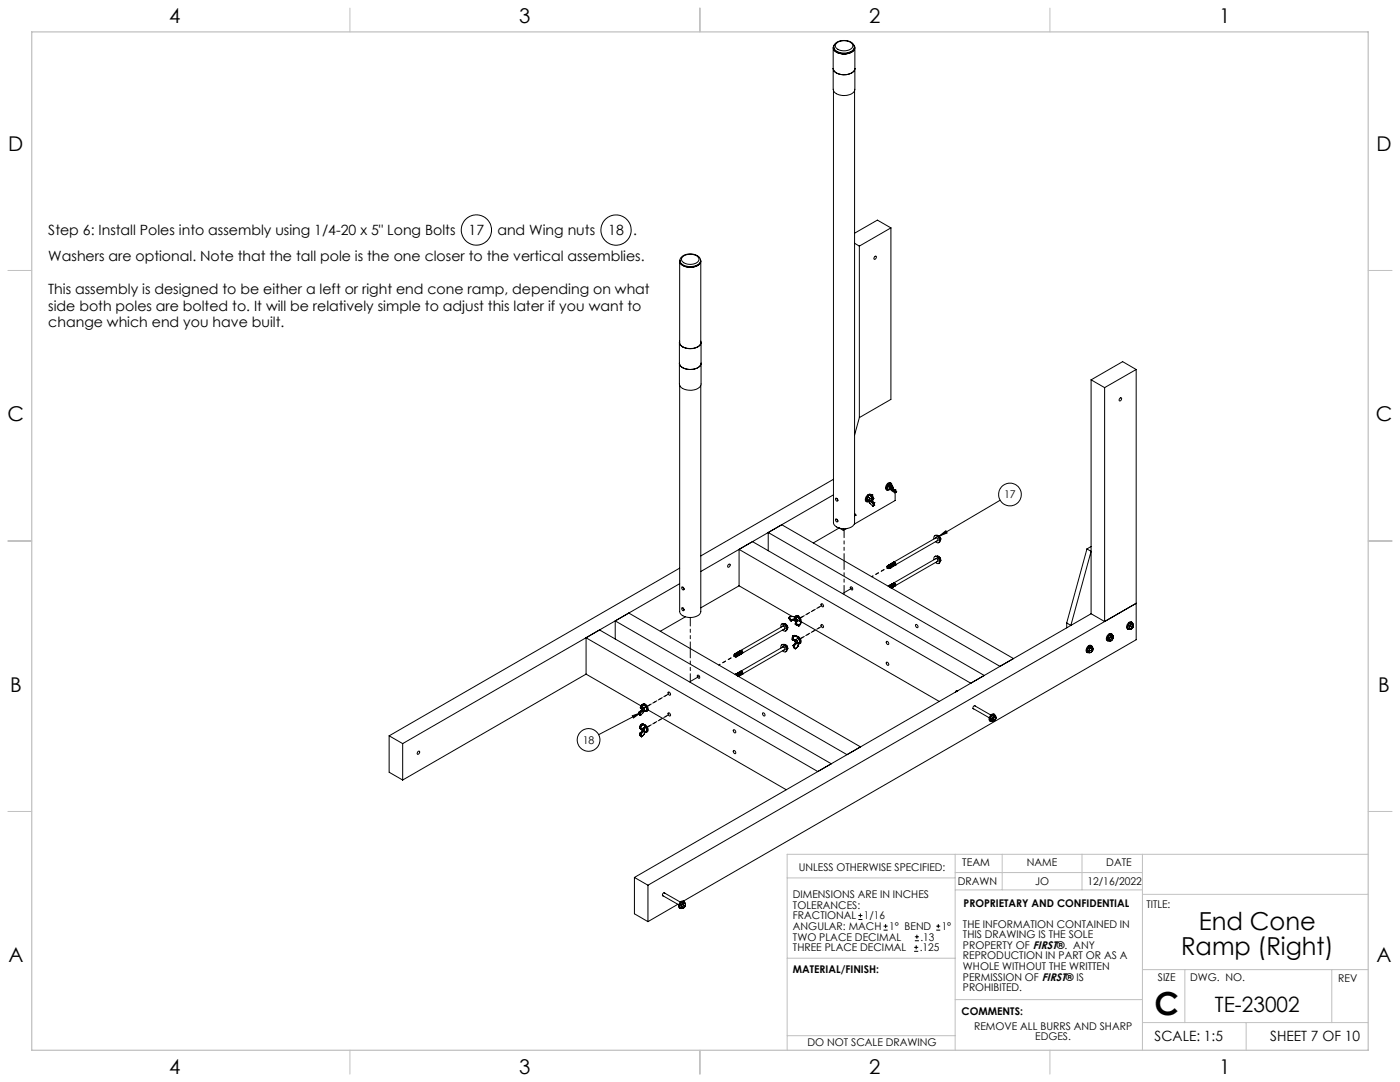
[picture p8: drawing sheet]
<svg xmlns="http://www.w3.org/2000/svg" width="559mm" height="432mm" viewBox="0 0 559 432" stroke-linecap="round" stroke-linejoin="round" font-family="sans-serif">
<g fill="none" stroke="#c0c0c0" stroke-width=".4">
<path d="M139.7 3.2v9.5M279.4 3.2v9.5M419.1 3.2v9.5M3.1 107.9h9.6M546.1 107.9h9.5M3.1 215.9h9.6M546.1 215.9h9.5M3.1 323.8h9.6M546.1 323.8h9.5M314.2 350.3h67M381.2 340.9v78.2M381.2 355.1h74.8"/>
<path d="M381.2 348.2h74.8M400 340.9v14.2M431.9 340.9v14.2M456 340.9v78.2M456 356.9h90.1M546.1 340.9h-231.9v78.2M314.2 382.4h67.2M381.2 398.9h74.8M456 387h90.1M472.9 387v21.1M531.6 387v21.1M139.7 419.1v9.6"/>
<path d="M279.4 419.1v9.6M314.2 413.3h67M419.1 419.1v9.6M456 408.1h90.1M497.4 408.1v11"/>
</g>
<path d="M12.7 12.7h533.4v406.4h-533.4z" fill="none" stroke="#c0c0c0" stroke-width=".5"/>
<g fill="none" stroke="#000" stroke-width=".4">
<path d="M332.6 19v16.6a4 4 0 0 0 4.8 2.5 3.5 3.5 0 0 0 3.8-2.5v-16.6M332.8 18.8a3.1 3.1 0 0 0 3.6 2.6 4.1 4.1 0 0 0 4.6-2.4v-.2M332.8 18.8a4.4 4.4 0 0 0 5.7 2.2 2.85 2.85 0 0 0 2.5-2.2M332.9 18.1a2.11 2.11 0 0 0 1.8 3.1 5.4 5.4 0 0 0 6.4-1.7l-.1-1.3M333.8 17.3a4.7 4.7 0 0 1 6.5 .6 2.58 2.58 0 0 1-3.2 2.4 3.1 3.1 0 0 1-3.7-2.2zM341 18.5a2.7 2.7 0 0 1-3 2.9 4.3 4.3 0 0 1-5.3-2.4v-.4M341 18.8a4.1 4.1 0 0 0-5.4-2.5 3 3 0 0 0-2.8 2.5M332.6 27.3a4 4 0 0 0 4.8 2.5 3.5 3.5 0 0 0 3.8-2.5M332.7 36.2v172.4a4.3 4.3 0 0 0 5.3 2.3 3.1 3.1 0 0 0 3.1-2.3v-172.4M341.1 97.1l1.9 1.1M343 98.2v68.5M355.6 90.9v68.5l-12.6 7.3"/>
<path d="M355.6 90.9l-5.4-3.1-9.1 5.3M355.6 90.9l-12.6 7.3M271.3 104.2v32.5a4.3 4.3 0 0 0 5.3 2.3 3.1 3.1 0 0 0 3.1-2.3v-32.5M271.4 104a3.7 3.7 0 0 1 4.5-2.6 3.4 3.4 0 0 1 3.7 2.6M271.4 104a2.96 2.96 0 0 0 3.4 2.6 3.8 3.8 0 0 0 4.8-2.6M271.4 104a4 4 0 0 0 5 2.3 3.2 3.2 0 0 0 3.2-2.3M272.5 102.4a4.6 4.6 0 0 1 6.4 .8 2.69 2.69 0 0 1-3.3 2.3 2.88 2.88 0 0 1-3.6-2.3zM279.6 103.7a2.66 2.66 0 0 1-3 2.9 4.3 4.3 0 0 1-5.3-2.4l.1-.4M349.1 102.4l.4-.2a.59 .59 0 0 1 .2 .9 .59 .59 0 0 1-.9 .1zM271.2 136.7v16.5a3.4 3.4 0 0 0 3.7 2.5 4 4 0 0 0 4.9-2.5v-16.5M271.3 136.1a2.73 2.73 0 0 0 3.1 3 4.6 4.6 0 0 0 5.4-2.3l-.1-.7M271.2 145a4 4 0 0 0 4.8 2.4 3.5 3.5 0 0 0 3.8-2.4"/>
<path d="M271.3 153.8v90.2a4.3 4.3 0 0 0 5.3 2.3 3 3 0 0 0 3.1-2.3v-90.2M435.5 151.6v93.3M435.5 151.6l5.4 3.1M440.9 154.7v93.3M447 158.9l.2-.1a.55 .55 0 0 1 .4 .8 .55 .55 0 0 1-.9 .1zM453.5 147.5l-5.4-3.2-12.6 7.3M453.5 147.5l-12.6 7.2M453.5 147.5v107.8l-180.7 104.3M343 166.7l-1.9 6.9M332.7 197.5l-53 30.6M332.7 191.3l-53 30.6M333.6 198.8h.3a.6 .6 0 0 1 .5 .6 .6 .6 0 0 1-.4 .6l-.5-.6z"/>
<path d="M334 198.9l.4 .7M346.5 197.8l-.1 .1a1.44 1.44 0 0 0-.1 2.4l.6-.2M346.5 198.2a1.12 1.12 0 0 0-.2 1.8M346.5 198.2l-.5 1.4M346.5 198.2h.1M346.5 198.2v.1M346.5 198.3l.5 .5M346.5 198.3a1.05 1.05 0 0 0 0 1.8l.7-.1M346.7 197.5l-.2 .7M346.7 197.7l-.2 .5M346.7 197.7l.9 .2M346.7 197.5v.2"/>
<path d="M346.7 197.5l.9 .2M347 199.5l.5 .3M347 198.8h.1M347 198.8l1.1 .3M347.1 197.3l.9 .2M347.1 197.3l.8 .2M347.1 197.3l-.5 .3M347.1 197.3l-.4 .2M347.1 198.8l-.3 .9 .3 .3M347.1 198.8h.1M347.1 197.3a1.9 1.9 0 0 0-1.4 2.8l.3 .2M347.1 198.8l1 .4"/>
<path d="M347.2 198.8a.58 .58 0 0 0-.4 .7 .58 .58 0 0 0 .5 .5M347.2 200l1.2 .9M347.3 198.9l-.3 .8 .7 .4M347.3 200h-.2M347.3 200h.1M347.5 199.8l.3 .4 .3-.2M347.6 197.9h.1M347.6 197.9l.5 1.2M347.6 197.7v.2M347.6 197.7l.2 .1M347.8 197.8l-.2 .1M347.8 197.8l.5 1.3"/>
<path d="M347.9 199.1l-.4 .7M347.9 197.5l.2 .1M347.9 197.5h.1M347.9 197.5l-.3 .2M348 197.5l.1 .1M348 199.4l.4 .1-.4 .6-.2-.3zM348.1 197.6l.4 1.3M348.1 197.6l.4 1.2M348.1 197.6l-.3 .2M348.1 199.1h.1M348.1 197.6h.1M348.1 199.1v.1"/>
<path d="M348.1 199.2h.1M348.2 200l.7 .6M348.3 199.1l-.2 .1M348.3 199.1h-.2M348.3 199.1h.1M348.3 199.1l.1 .4M348.5 198.8h.1M348.5 198.9h.1M348.5 198.9l-.2 .2M348.6 198.8l-.1 .1M354 194.8v.1M354.2 193.6a1.11 1.11 0 0 0-.5 1.2 1.11 1.11 0 0 0 .9 .8l.5-.2"/>
<path d="M354.2 193.5l.1 .4M354.3 193.5v.1M354.3 193.5l.8 .3M354.3 193.9a.95 .95 0 0 0 .1 1.5M354.3 193.9l-.3 .9M354.3 193.5h-.1M354.3 193.6l.1 .3M354.3 193.6l.7 .3M354.3 193.9l.6 .5M354.3 193.9h.1M354.4 193.9a.84 .84 0 0 0-.4 .8 .84 .84 0 0 0 .6 .7l.6-.1M354.5 193.2h.1"/>
<path d="M354.5 193.2l-.3 .3M354.5 193.1l.8 .4M354.5 193.1v.1M354.5 193.1l-.2 .4M354.6 193.1a.78 .78 0 0 1 1-.3 .78 .78 0 0 1 .4 1.1M354.6 193.1l-.1 .1M354.6 193.1l.8 .3M354.6 193.1h-.1M354.9 194.4h.1M354.9 194.4l1 .4M355 193.2l.6 .1M355 194.4l.9 .4"/>
<path d="M355 193.2h.1M355 193.9l.1 .1M355 193.3l.6-.1 .5 .8M355 194.4l-.1 .5 .3 .4M355.1 193.8l-.1 .1M355.1 193.8l.1 .1M355.1 194.5l-.1 .7 .5 .1M355.1 194.8l.5 .4M355.1 194l.8 .8M355.2 194.5l-.1 .5 .6 .5M355.2 193.9l-.1 .1M355.2 193.9l.9 .9"/>
<path d="M355.3 193.5l.2 .1M355.3 193.5l-.2 .3M355.4 193.4l.1 .1M355.4 193.4h.1M355.4 193.4l-.1 .1M355.4 195.3l1.7 1.3M355.5 195.3h-.3M355.5 193.6l.8 .9M355.5 193.6l-.3 .3M355.5 193.5l.8 .8M355.5 193.5v.1M355.6 195.2l.5 .2"/>
<path d="M355.7 192.9a1.68 1.68 0 0 0-1.9 .6 1.68 1.68 0 0 0 0 1.9l.3 .2M355.7 194.8l-.1 .4M355.8 193.8l.3 .2M355.9 194.8h.1M355.9 193.9l.1 .1M356 195.5l.8 .5M356.1 194.8h-.1M356.1 194.8h-.2M356.1 194v.1M356.1 194.8h.1M356.1 195.4l.8 .5M356.2 195.4h-.1"/>
<path d="M356.2 194.6l.3 .2M356.3 194.3l.1 .1M356.3 194.4v.1M356.3 194.3l.2 .5M356.3 194.5h.1M356.3 194.3v.1M356.3 194.5l-.2 .3M356.5 194.8l-.4 .6-.1-.6M356.8 196l.1 .1M356.9 195.9l-.1 .1M356.9 195.9l.1 .2M356.9 196.1l.2 .5"/>
<path d="M357 196.1h-.1M357 196.1l.3 .5M357.1 196.6h.1M357.1 195.6l.2 .2M357.1 195.6l-.2 .3M357.2 195.5l.1 .2M357.2 195.5h.1M357.2 195.5l-.1 .1M357.2 195.5l-.8-.4 .7 .5M357.3 196.6h-.2M357.3 196.6h.1M357.3 195.7l.2 .6"/>
<path d="M357.3 195.7h.1M357.3 195.8l.2 .5M357.3 195.7v.1M357.3 195.8l-.3 .3M357.3 196.6v3.1l-16.3 9.5M357.5 196.2h.1M357.5 196.3h.1M357.5 196.3l-.2 .3M399.2 199.6l-24.3 14.3M300.4 216.1l92.5 53.5-5.4 3.1-92.5-53.4v14.5M306.6 212.5l5.4-3.1 92.5 53.4-5.4 3.1zM306.6 212.5v7.3"/>
<path d="M333.6 207.2h.3a.57 .57 0 0 1 .5 .5 .57 .57 0 0 1-.4 .6l-.4-.4zM334 207.2l.4 .7M334.2 207.3l-.1 .1M334.9 210.7l-10.3 6M335 210.7l1.6 1M336.6 211v.7M338 210.9l-1.4 .8M341.1 205l.2 .6M341.1 205h.1M341.3 205.6h.1M341.3 205.6l-.2 .3M346.9 200l.5 1z"/>
<path d="M347.1 200h.1M347.4 201l.9 .9M347.6 200.1l.9 .7M348.1 200l.7 .6M348.3 201.9h.2M348.3 201.9h.1M348.4 201.9h.1M348.4 200.9h.1M348.5 201l-.1 .9M348.5 201h.1M348.5 200.8l-.1 .1M348.5 200.8l.1 .2"/>
<path d="M348.5 201.9h.1M348.6 201l-.1 .9M348.8 200.6l.1 .2M348.8 200.6h.1M348.8 201.6h.1M348.8 201.6l-.3 .3M348.8 200.6l-.3 .2M348.9 200.6v.1M348.9 200.6h.1M348.9 200.8l-.1 .8M348.9 200.8l-.3 .2M348.9 200.7l-.1 .9"/>
<path d="M348.9 200.7v.1M372.8 215.1a.89 .89 0 0 1 .4-1.4 .89 .89 0 0 1 1.2 .7 1.16 1.16 0 0 1 .7 1.2 1.16 1.16 0 0 1-1 1l-.6-.4M373.4 214.7a.63 .63 0 0 1 .8 .3 .63 .63 0 0 1-.2 .8M373.7 214.6h.1M373.7 214.6l-16.9 9.7M374.1 213.7a1.71 1.71 0 0 1 .6 2.9M374.1 213.7l-1 .1M374.1 213.6l.8 .3M374.1 213.6h-.1M374.3 215.7h.1M374.3 215.7l-16.9 9.7M374.9 213.9l.6 1.2"/>
<path d="M374.9 213.9l-.3 .2M374.9 213.9l2.6-2.1 .5 .9zM375.5 215.1l-.3 .8M375.5 215.1l-.3 .2M433.8 219.1l1.7 .9-8.1 29.6-1.6-1M433.8 219.1l-8 29.5M435.5 218.1l-1.7 1M271.3 232.9l-110.6 63.9M271.3 226.7l-116 67M272.1 234.3a.63 .63 0 0 1 .8 .3 .63 .63 0 0 1-.3 .8l-.4-.4zM272.7 234.4l.4 .7M290.7 225.3l.4-.2a.6 .6 0 0 1 .2 .8 .6 .6 0 0 1-.9 .2z"/>
<path d="M295 233.8l21.2 12.2M295 233.8l-15.3 8.8M339.5 234.2a.63 .63 0 0 1 .8 .4 .63 .63 0 0 1-.4 .8l-.4-.5zM354.1 226.3a.4 .4 0 0 1 .7-.1 .4 .4 0 0 1-.3 .7l-.1-.1M354.1 226.1h.1M354.1 226v.1M354.1 226a.58 .58 0 0 1 .8 .1 .58 .58 0 0 1-.1 .8M354.3 225.8a.75 .75 0 0 1 .7 1M354.3 225.8h-.1M354.3 225.8a.63 .63 0 0 1 .8 .2 .63 .63 0 0 1-.1 .8M354.4 225.7a.71 .71 0 0 1 .7 1M354.4 225.7h.1"/>
<path d="M354.5 225.7a.63 .63 0 0 1 .7 .2 .63 .63 0 0 1 0 .8M354.6 225.6a.72 .72 0 0 1 .7 1M354.6 233.9h.1M354.6 233.9l.5 .1 .3 .4-.5-.5-.4 .1M354.7 233.9a.66 .66 0 0 1 .9 .7M354.7 225.6a.62 .62 0 0 1 .7 .2 .62 .62 0 0 1 0 .8M354.8 233.8h.1M354.8 233.8l.4 .1 .4 .7M354.8 225.5a.69 .69 0 0 1 .7 .3 .69 .69 0 0 1 0 .7M354.8 225.5h.1M354.9 233.8a.7 .7 0 0 1 .7 .1 .7 .7 0 0 1 .1 .7M354.9 225.5a.62 .62 0 0 1 .7 .2 .62 .62 0 0 1 0 .7"/>
<path d="M354.9 233.7h.1M354.9 225.4h.1M355 226.8h.1M355 225.4a.69 .69 0 0 1 .6 .3 .69 .69 0 0 1 .1 .7M355 233.6a.67 .67 0 0 1 .8 .3 .67 .67 0 0 1 0 .8 .78 .78 0 0 0-.8-1M355.1 225.4a.62 .62 0 0 1 .7 .2 .62 .62 0 0 1-.1 .7M355.1 233.6h.1M355.1 225.3h.1M355.1 226.7h.1M355.1 233.6a.71 .71 0 0 1 .7 1M355.1 225.3a.72 .72 0 0 1 .8 1M355.2 225.2a.62 .62 0 0 1 .8 .3 .62 .62 0 0 1-.1 .7"/>
<path d="M355.3 226.6h.1M355.3 225.2h.1M355.3 225.2a.72 .72 0 0 1 .8 1M355.4 225.1a.62 .62 0 0 1 .7 .3 .62 .62 0 0 1 0 .7M355.5 225.1h.1M355.5 225.1a.74 .74 0 0 1 .7 1M355.5 226.5v.1M355.6 233.3a.64 .64 0 0 1 .7 .3 .64 .64 0 0 1 0 .8M355.6 225a.62 .62 0 0 1 .7 .3 .62 .62 0 0 1 0 .7M355.6 233.3h.1M355.7 225h.1M355.7 233.3a.73 .73 0 0 1 .7 1"/>
<path d="M355.7 225a.72 .72 0 0 1 .7 1M355.8 233.2a.64 .64 0 0 1 .7 .3 .64 .64 0 0 1-.1 .7M355.8 224.9a.64 .64 0 0 1 .7 .3 .64 .64 0 0 1-.1 .8M355.8 234.6h.1M355.8 224.9h.1M355.8 233.2a.7 .7 0 0 1 .7 .3 .7 .7 0 0 1 .1 .7M355.8 233.2h.1M355.9 224.9a.72 .72 0 0 1 .7 1M355.9 226.3h-.1M356 233.1a.63 .63 0 0 1 .7 .3 .63 .63 0 0 1-.1 .7M356 224.8a.65 .65 0 0 1 .7 .3 .65 .65 0 0 1 0 .7M356 234.5h.1"/>
<path d="M356 234.5a.66 .66 0 0 0 0-.7 .66 .66 0 0 0-.8-.3 .64 .64 0 0 1 .8 .3 .64 .64 0 0 1-.1 .8M356 233.1a.72 .72 0 0 1 .8 1M356 224.8h.1M356.1 224.8a.73 .73 0 0 1 .7 1M356.1 226.2h-.1M356.1 233a.63 .63 0 0 1 .8 .3 .63 .63 0 0 1-.1 .7M356.1 224.7a.65 .65 0 0 1 .8 .3 .65 .65 0 0 1-.1 .7M356.2 234.4a.66 .66 0 0 0-.1-.8 .66 .66 0 0 0-.7-.2 .64 .64 0 0 1 .7 .3 .64 .64 0 0 1 0 .8M356.2 232.9v.1a.72 .72 0 0 1 .7 1M356.2 234.4h.1M356.2 224.6h.1M356.2 224.6a.75 .75 0 0 1 .7 1.1"/>
<path d="M356.2 226.1h.1M356.3 224.6a.65 .65 0 0 1 .7 .3 .65 .65 0 0 1 0 .7M356.4 232.8l-.1 .1a.65 .65 0 0 1 .7 .3 .65 .65 0 0 1 0 .7 .64 .64 0 0 0 .1-.7 .64 .64 0 0 0-.7-.3M356.4 224.5h.1M356.4 224.5a.75 .75 0 0 1 .7 1.1M356.5 232.8a.65 .65 0 0 1 .7 .2 .65 .65 0 0 1 0 .8h.1M356.5 224.5a.65 .65 0 0 1 .7 .3 .65 .65 0 0 1 0 .7M356.6 232.8l.8 .1M356.6 224.4a.72 .72 0 0 1 .6 .3 .72 .72 0 0 1 .1 .8M356.6 232.8a.72 .72 0 0 1 .7 1M356.7 232.7l.3-.1zM356.7 224.4l.5 .1"/>
<path d="M356.7 234.1h.1M356.7 225.8h.1M356.8 224.3l-.1 .1M356.8 224.4l.4 .1M356.9 232.7l.5 .2M356.9 234h.1M356.9 224.3h-.1M356.9 225.7h.1M357.1 225.6h.1M357.2 224.5l.3 .5-.1 .5M357.3 225.5h.1M357.4 232.9v.9"/>
<path d="M372.8 223.4a.89 .89 0 0 1 .4-1.4 .89 .89 0 0 1 1.2 .7 1.14 1.14 0 0 1 .6 1.2 1.14 1.14 0 0 1-.9 1l-.6-.4M373.1 222.1a1.63 1.63 0 0 1 1.8 .8 1.63 1.63 0 0 1-.2 2M373.4 223a.63 .63 0 0 1 .8 .3 .63 .63 0 0 1-.2 .8M373.7 222.9l-17 9.8M374.1 222l.2-.1 .9 .6M374.3 224h.1M374.3 223.9l-16.9 9.8M375.2 222.5l.3 1.2M375.2 222.5l-.3 .2M375.5 223.7l-.3 .3M375.5 223.7l-.2 .1M233.9 254.5l5.4-3.1 92.5 53.4-5.4 3.1z"/>
<path d="M233.9 254.5v14.5M245.6 247.8l92.5 53.4M245.6 247.8l5.4-3.1 92.5 53.4M245.6 247.8v7.2M272.2 242.5l.3 .1a.54 .54 0 0 1 .6 .5 .54 .54 0 0 1-.6 .5l-.4-.5zM272.7 242.7l.4 .6M272.8 242.8l-.1 .1M273.5 246.2l-9.9 5.7M295 260h.1M295.1 260a.72 .72 0 0 1 .7 1M295.2 259.9a.62 .62 0 0 1 .7 .3 .62 .62 0 0 1-.1 .7M295.2 259.9h.1"/>
<path d="M295.2 259.9a.72 .72 0 0 1 .7 1M295.3 259.8a.62 .62 0 0 1 .7 .3 .62 .62 0 0 1 0 .7M295.4 259.8h.1M295.5 259.7a.64 .64 0 0 1 .7 .3 .64 .64 0 0 1 0 .7 .76 .76 0 0 0-.8-.9M295.6 259.6h.1M295.7 259.6a.64 .64 0 0 1 .7 .3 .64 .64 0 0 1-.2 .8h.1M311.7 250.3a.89 .89 0 0 1 .4-1.3 .89 .89 0 0 1 1.2 .6 1.31 1.31 0 0 1 0 2.3l-.9-.5M311.7 258.6a.89 .89 0 0 1 .5-1.3 .89 .89 0 0 1 1.2 .7 1.14 1.14 0 0 1 .6 1.2 1.14 1.14 0 0 1-1 .9l-.6-.4M312 249.1a1.64 1.64 0 0 1 1.9 .7 1.64 1.64 0 0 1-.3 2M312.3 250a.65 .65 0 0 1 .8 .3 .65 .65 0 0 1-.2 .8M312.3 258.3a.63 .63 0 0 1 .9 .2 .63 .63 0 0 1-.3 .9M312.6 249.8l-16.9 9.8"/>
<path d="M312.6 258.1l-16.9 9.8 .7 .4-.7-.4M312.9 248.9l1 .3M313 257.2a1.71 1.71 0 0 1 .6 2.9M313 257.2l-1 .2M313 257.2l1.1 .5M313.2 250.9h.1M313.2 259.2h.1M313.3 250.9l-17 9.8a.74 .74 0 0 0-.7-1.1M313.3 259.2l-17 9.8M313.9 249.2l.6 1.1M313.9 249.2l-.4 .2M314.1 257.7l.4 1.2"/>
<path d="M314.1 257.7l-.4 .2M314.5 250.3l-.3 .8M314.5 258.9l-.3 .4M314.5 250.3l-.4 .2M314.5 258.9l-.3 .1M314.9 246.8l.7 1M314.9 246.7h.1M314.9 246.7l.7 1M314.9 246.7v.1M315 246.4l.7 1M315 246.4h.1M315 246.4l-.1 .3"/>
<path d="M315 246.3v.1M315 246.3h.1M315.1 246.3l.7 1M315.1 246.3h.1M315.1 246.3l-.1 .1M315.6 247.8h.2M315.6 247.7l.2 .1M315.6 247.7v.1M315.7 247.4h.2M315.7 247.4l-.1 .3M315.8 247.3h.1M315.8 247.3l-.1 .1"/>
<path d="M315.8 247.8h.1M315.8 247.3l.1 .1M315.9 247.4l-.1 .4M316.2 255.3l.1 .1M316.2 255.3h.1M316.3 255.3v.1M316.3 255.3l.2 .1M316.3 246l-1.3 .3M316.3 246l1.2 .4M316.3 246l-1.2 .3M316.3 246l1.1 .4M316.3 246h.1"/>
<path d="M316.3 255.4l.3 .2M316.4 253.9l-.2 1.4M316.4 253.9h.1M316.4 253.9l-.1 1.4M316.4 253.9l.3 .1M316.5 253.8l-.1 .1M316.5 253.8l.3 .1M316.5 255.4h.2M316.5 255.4l.1 .2M316.6 257.6l.5 1.2M316.6 257.6v.1M316.6 255.6h.1"/>
<path d="M316.6 257.5v.1M316.6 257.7l.5 1.1M316.6 257.5h.1M316.6 257.7l.3 .1M316.7 254l-.2 1.4M316.7 254h.1M316.7 255.4v.1M316.7 257.5l-.1 .2M316.7 257.5l.3 .1M316.7 255.5v.1M316.8 253.9l-.1 .1M316.8 253.9l.1 .1"/>
<path d="M316.8 254l-.1 1.4M316.9 254h-.1M316.9 257.8h.1M316.9 257.8l.5 1.1M317 257.6l.1 .1M317 257.6l-.1 .2M317 257.8l.5 1M317.1 257.7l-.1 .1M317.1 258.8h.1M317.1 258.8l.3 .1M317.1 247.4l.7 .9-.6-.9M317.1 255.4l.5 1.1"/>
<path d="M317.1 247.4l-1.3 .4M317.1 247.4h.1M317.2 255.4l.5 1.1M317.2 247.3v.1M317.2 247.3l-1.4 .5M317.2 246.9v.1M317.2 247a.77 .77 0 0 1 1.1 .8M317.2 247v.1M317.2 246.9a.8 .8 0 0 1 .9 .1 .8 .8 0 0 1 .2 .8M317.2 247.1v.2M317.2 247.1l-1.3 .3M317.3 246.9h-.1"/>
<path d="M317.3 246.9l-1.5 .4M317.3 246.3a1 1 0 0 1 1.1-.5 1 1 0 0 1 .8 .9l.3 1.3M317.4 258.9h.1M317.4 249l.1 .2M317.4 249l.1 .1M317.4 246.4h.1M317.4 246.4l.1 .1M317.5 249.1l1.3 .6M317.5 246.5l-.2 .4M317.5 249.1v.1M317.5 248.7v.1M317.5 248.7l-.1 .3"/>
<path d="M317.5 253.6l.2 .1M317.5 249.2l1.3 .6M317.5 248.7h.1M317.5 246.4h.1M317.5 246.4a1.15 1.15 0 0 1 1.2 .2 1.15 1.15 0 0 1 .4 1.1M317.5 253.6l-1 .2M317.5 246.4v.1M317.5 258.9h-.1M317.5 248.8l1.3 .6M317.5 258.8h.1M317.5 258.8l-.1 .1M317.5 248.8v.3"/>
<path d="M317.6 245.9a1.77 1.77 0 0 1 1.8 .5 1.77 1.77 0 0 1 .2 1.9M317.6 258.8l-.1 .1M317.6 248.7l1.3 .6M317.6 248.7l-.1 .1M317.6 248.7h.1M317.6 255.3h.1M317.6 246.2a1.36 1.36 0 0 1 1.6 1.6M317.6 255.3a.61 .61 0 0 1 .5 .5 .61 .61 0 0 1-.3 .7l-.4-.5v-.6M317.6 256.5h.1M317.6 256.5l-1 1M317.7 256.5h.1M317.7 256.5l.3 .1"/>
<path d="M317.7 256.5l-1 1M317.8 253.8l.3 .2M317.8 253.8l-1 .1M317.8 253.8v.1M317.8 255.3a.76 .76 0 0 1 .2 1.3M317.8 253.9l-.9 .1M317.8 253.9l.5 .7M317.8 255.3l-1.1 .3M317.9 255.3h-.1M317.9 255.3l.1 .1a.68 .68 0 0 1 .1 1.2M317.9 255.2v.1M317.9 255.2l-1.2 .3"/>
<path d="M318 256.6h.1M318 256.6l-1 1M318.1 256.6h.1M318.1 254l.2 .6M318.1 253.9a1.92 1.92 0 0 1 1.3 2.9l-.2 .1M318.1 256.6l.5 .1M318.1 256.6l-1 1.1M318.2 248v-.1a.57 .57 0 0 0-.2-.6 .57 .57 0 0 0-.7 0l.1 .5 .6 .4M318.2 246.2h.1M318.2 246.2l.8 .8 .2 .8M318.3 254.2a1.83 1.83 0 0 1 .8 2.8h-.4M318.3 247.8h.1"/>
<path d="M318.3 247.8l-.8 .9M318.3 254.7l-.4 .5M318.3 254.6a1.15 1.15 0 0 1 .8 1 1.15 1.15 0 0 1-.5 1.1M318.3 254.6h.1M318.3 254.5l.1 .1a1.34 1.34 0 0 1 .4 2M318.3 254.5l.8 .8 .1 .9M318.3 254.6v.1M318.4 257.9l-.9 1M318.4 247.8h-.1M318.4 257.9l-.8 .9M318.4 257.9h.1M318.4 247.8l-.8 .9"/>
<path d="M318.6 256.7h.1M318.6 256.8l-.2 1.1M318.6 256.8h.1M318.7 256.7l-.3 1.2M318.7 256.7l-.1 .1M318.8 249.8h.1M318.8 249.7h.1M318.8 249.7v.1M318.8 249.4v.3M318.9 249.3l-.1 .1M318.9 249.3h.1M318.9 249.3l.1 .1"/>
<path d="M318.9 249.7v.1M319 249.4h-.2M319 249.4l-.1 .3M319.1 247.7h.1M319.2 247.8l.3 .7M319.2 247.8h-.8M319.2 247.7l.4 .9M319.2 247.7v.1M319.2 256.2h.1M319.5 248.5l-.6 .8M319.5 248.5l.1 .1M319.6 248.6l-.6 .8"/>
<path d="M319.6 248.6l-.7 1.1M319.7 248.1l55.2 31.8M327.8 249.3a.64 .64 0 0 1 .8 .4 .64 .64 0 0 1-.3 .8l-.5-.5zM327.8 241a.63 .63 0 0 1 .8 .3 .63 .63 0 0 1-.3 .8l-.5-.4zM353.8 256a.64 .64 0 0 1 .8 .4 .64 .64 0 0 1-.3 .8l-.5-.5zM365.5 249.3a.64 .64 0 0 1 .8 .4 .64 .64 0 0 1-.3 .8l-.5-.5zM425.8 248.6v2M434 259.6l.5 .3M434 259.6l1 .9M434.4 258.5l-.4 1.1M434.4 258.5l.5 .3M434.5 259.9l.3 .4"/>
<path d="M434.8 259.4l-.3 .5M434.8 259.4v.9M434.8 259.8h.1M434.9 259.8h.1M434.9 258.8l-.1 .6M435.1 259.6l-.2 .2M435.1 259.6l-.3 .2M435.1 259.6h.1M435.4 258.5l-.6 .9M435.4 258.5l.7 .1M435.4 258.5l-.5 .3M435.5 244.9l-182.3 105.3"/>
<path d="M435.5 244.9l5.4 3.1M435.6 259h.1M435.6 259.6l.2 .2M435.6 259.6h.1M435.7 259.6l.1 .3M435.7 257.7a1.63 1.63 0 0 0-1.9 .7 1.63 1.63 0 0 0 .3 2.1M435.7 258.6l-.1 .4M435.8 258.6h.1M435.8 258.6l-.2 .4M435.8 259.8v.1M435.8 258.2l-.4 .3M435.8 258.2l.3 .4"/>
<path d="M435.8 259.8h.1M435.8 258.2l-.5-.3-.9 .6M436 258.4a.85 .85 0 0 0-.8-.8 .85 .85 0 0 0-.9 .7 1.16 1.16 0 0 0-.6 1.2 1.16 1.16 0 0 0 1 1h.1M436.1 258.6l.1 .8M436.2 259.4l-.7 .9M440.9 248l12.6-7.2-194.9 112.5M442.2 254.3v1.1l.5 .3M442.2 254.3l.5 .3M442.7 255.7l.4 .1M442.7 254.6l.1 .6M442.8 255.2l-.1 .5M442.8 255.2l.3 .6"/>
<path d="M443 255.4h.1M443 253.4l-.8 .9M443 253.4l.5 .2M443 253.4l1.3 .4M443.2 254.1l-.4 1.1M443.2 254.1l-.5 .5M443.2 255.1h.1M443.2 255.1l-.2 .3M443.3 255.1l-.3 .3M443.5 253.6l-.3 .5M443.5 253.6l.5 .2M443.5 254.4h.1"/>
<path d="M443.5 254.3v.1M443.5 254.3l.1 .1M443.6 254h.1M443.6 254l-.1 .4M443.6 254v.4M443.8 253a1.63 1.63 0 0 0-1.9 .8 1.63 1.63 0 0 0 .3 2M443.8 254.8h.1M443.8 254.8h.3M443.9 254.8h-.1M443.9 255.3l-.8 .5M444 253.8l.3 .5M444 253.8l-.8 .3"/>
<path d="M444 253.8h.3M444 254.8h.1M444.1 253.6a.86 .86 0 0 0-.8-.7 .86 .86 0 0 0-.9 .7 1.16 1.16 0 0 0-.6 1.3 1.16 1.16 0 0 0 .9 .9l.3-.1M444.3 253.8v.5M444.3 254.3l-.4 1M450.3 249.6l.5 .3M450.3 249.6v1.1l.4 .3M450.7 251l.5 .1M450.8 249.9l.1 .6M450.9 250.5l.3 .6M450.9 250.5l-.2 .5M451.1 250h.2"/>
<path d="M451.1 249.9v.1M451.1 250h.1M451.1 248.7l-.8 .9M451.1 248.7l.5 .3M451.1 249.9l.3 .1M451.1 248.7l1.3 .4M451.3 249.4l-.5 .5M451.3 249.4l-.4 1.1M451.3 250h.1M451.4 250h-.1M451.6 250.8h.1M451.6 250.5h.1"/>
<path d="M451.6 250.5v.3M451.6 249l.5 .1M451.6 249l-.3 .4M451.9 248.4a1.71 1.71 0 0 0-1.8 .5 1.71 1.71 0 0 0-.3 1.9l.5 .3M451.9 249.7h.1M451.9 249.7v.1M452 250.7l-.8 .4M452.1 249.1l-.8 .3M452.1 249.1l.3 .6M452.1 249.1h.3M452.2 249.4v.1M452.2 249.4l-.3 .3"/>
<path d="M452.2 249a.86 .86 0 0 0-.8-.7 .86 .86 0 0 0-.9 .7 1.2 1.2 0 0 0-.6 1.2 1.2 1.2 0 0 0 .9 1l.3-.1M452.2 249.5l-.3 .3M452.4 249.1v.6M452.4 249.7l-.4 1M233.9 269l22 12.7M233.9 269l-73.2 42.3M266.7 276.2a.64 .64 0 0 1 .8 .4 .64 .64 0 0 1-.3 .8l-.5-.5zM278.4 269.5a.64 .64 0 0 1 .8 .4 .64 .64 0 0 1-.3 .8l-.5-.5zM293 261.4l.3-.3 .6 .5M293 261.4v.1M293.1 261.1a.61 .61 0 0 1 .8 .2 .61 .61 0 0 1 0 .8l-.2-.1M293.3 261h.1"/>
<path d="M293.3 261a.75 .75 0 0 1 .7 1M293.3 262l.1 .1M293.4 260.9a.64 .64 0 0 1 .7 .3 .64 .64 0 0 1-.1 .8M293.4 261.3l.5 .7M293.4 261.3l.3 .7-.3 .1M293.4 261.3l.3 .7M293.4 260.9a.71 .71 0 0 1 .8 1M293.5 269.2l.7 .4M293.5 269.2l.8 .5M293.5 269.1v.1M293.6 269.1h.4l.5 .7M293.7 269.1h.1"/>
<path d="M293.7 269.2l.4 .1M293.7 269.1l.5 .1 .3 .6M293.8 269a.69 .69 0 0 1 .8 .9M293.8 260.7l-.1 .1a.61 .61 0 0 1 .8 .2 .61 .61 0 0 1-.1 .8M293.8 269h.1M293.9 261.6v.4M293.9 261.6l-.1 .5M293.9 269.1l.4 .1M293.9 269a.75 .75 0 0 1 .8 .9M293.9 262l-.4 .1M293.9 268.9a.67 .67 0 0 1 .8 .2 .67 .67 0 0 1 0 .8M294 260.6a.69 .69 0 0 1 .7 .3 .69 .69 0 0 1 0 .7"/>
<path d="M294 262h.1M294 268.9a.75 .75 0 0 1 .8 1M294 269l.4 .1M294.1 260.6a.63 .63 0 0 1 .7 .2 .63 .63 0 0 1 0 .7M294.1 268.8a.64 .64 0 0 1 .8 .3 .64 .64 0 0 1 0 .7M294.1 261.9h.1M294.2 260.5a.71 .71 0 0 1 .7 1M294.2 268.7h.1M294.2 268.9l.4 .1M294.2 268.7a.71 .71 0 0 1 .7 .4 .71 .71 0 0 1 0 .7M294.3 260.5a.63 .63 0 0 1 .7 .2 .63 .63 0 0 1 0 .7M294.3 268.7a.65 .65 0 0 1 .7 .3 .65 .65 0 0 1 0 .7h.1"/>
<path d="M294.3 261.8h.1M294.4 261.8a.67 .67 0 0 0-.1-.7 .67 .67 0 0 0-.8-.2 .62 .62 0 0 1 .7 .2 .62 .62 0 0 1 0 .8M294.4 260.4a.71 .71 0 0 1 .7 1M294.4 260.3l-.1 .1M294.4 268.6h.1M294.4 268.8l.4 .1M294.4 268.6a.72 .72 0 0 1 .7 1.1M294.4 260.3a.63 .63 0 0 1 .8 .3 .63 .63 0 0 1-.1 .7M294.5 260.3a.69 .69 0 0 1 .7 .3 .69 .69 0 0 1 0 .7M294.5 268.6a.65 .65 0 0 1 .7 .3 .65 .65 0 0 1 0 .7M294.6 268.5h.1M294.6 268.7l.4 .1"/>
<path d="M294.6 268.5a.72 .72 0 0 1 .7 1.1M294.6 261.7a.63 .63 0 0 0 0-.8 .63 .63 0 0 0-.7-.2 .72 .72 0 0 1 .6 1M294.6 260.2a.62 .62 0 0 1 .7 .3 .62 .62 0 0 1 0 .7M294.7 268.5a.63 .63 0 0 1 .7 .2 .63 .63 0 0 1 0 .8M294.7 261.6h.1M294.7 260.2h.1M294.7 260.2a.71 .71 0 0 1 .7 1M294.7 268.4h.1M294.7 268.4a.72 .72 0 0 1 .8 1.1M294.8 268.6l.3 .1M294.8 269.9h-.1M294.8 260.1a.62 .62 0 0 1 .7 .3 .62 .62 0 0 1 0 .7"/>
<path d="M294.9 268.4a.63 .63 0 0 1 .7 .2 .63 .63 0 0 1 0 .8M294.9 260.1h.1M294.9 261.5h.1M294.9 260.1a.71 .71 0 0 1 .7 1M294.9 268.3h.1M295 268.5l.3 .1M295 268.3a.74 .74 0 0 1 .7 1.1M295 260a.62 .62 0 0 1 .7 .3 .62 .62 0 0 1 0 .7M295.1 261.4h.1M295.1 268.2h.1M295.1 268.2a.66 .66 0 0 1 .7 .3 .66 .66 0 0 1-.1 .8 .63 .63 0 0 0 .1-.8 .63 .63 0 0 0-.8-.2M295.1 268.4l.4 .1"/>
<path d="M295.2 268.2a.65 .65 0 0 1 .7 .2 .65 .65 0 0 1 0 .8M295.2 261.3h.1M295.3 269.6h.1M295.3 268.1h.1M295.3 268.3l.4 .1M295.3 268.1a.74 .74 0 0 1 .7 1.1M295.4 268.1a.63 .63 0 0 1 .7 .2 .63 .63 0 0 1 0 .8M295.4 261.2h.1M295.5 269.5h.1M295.5 268a.73 .73 0 0 1 .7 1.1M295.5 268h.1M295.6 268l.4-.1 .5 .8"/>
<path d="M295.6 269.4h.1M295.7 267.9h-.1M295.9 268.1l.6 .6M295.9 260.5l.1 .1M296 269.2h.1M296.1 260.8h.1M296.2 269.1h.1M296.5 268.7l-.2 .3M353.8 264.3a.64 .64 0 0 1 .8 .4 .64 .64 0 0 1-.3 .8l-.5-.5zM381.5 275.9l-.1 .3M381.5 276h.1M381.5 275.9h.1"/>
<path d="M381.5 276v.1M381.5 275.9v.1M381.6 275.9h-.1M381.6 275.9h.1M381.6 276h.1M381.7 275.9l-.1 .1M381.7 275.9v.1M381.9 275.7h.1M381.9 275.7l-.3 .2M382 275.7h.1M382 275.7l-.3 .2M382 275.7v.1"/>
<path d="M382 275.7l.1 .1M434.8 260.3h.7M434.8 260.3l.2 .2M435.5 260.3l-.5 .2M155.3 293.7v14.5l5.4 3.1M155.3 293.7l5.4 3.1M160.7 296.8v14.5M166.8 300l.3-.2a.6 .6 0 0 1 .3 .8 .6 .6 0 0 1-.9 .2zM252.4 285.6l3.2-1-2.8 1.9zM255.1 284.2l.1 .9M255.1 284.2h.1M255.1 284.2v.1"/>
<path d="M255.1 284.3l.1 .8M255.1 284.3l.3 .3M255.2 284.1h.1M255.2 285.1l.2 .3M255.2 285.1h.1M255.2 284.1l-.1 .1M255.2 284.1l-.1 .2M255.2 284.1l.3 .3M255.3 290.6l.1 .1M255.3 292.8l.4 1M255.3 292.8h.1M255.4 292.8l.3 1"/>
<path d="M255.4 290.7h.1M255.4 290.7l.3 .1M255.4 292.8l.3 .2M255.4 292.6l-.1 .2M255.4 284.6h.2M255.4 284.6v.8M255.4 292.6h.1M255.4 290.7l.3 .2M255.4 285.4h.1M255.4 292.6v.2M255.4 292.6l.3 .2M255.5 284.4l.1 .1"/>
<path d="M255.5 284.4l-.1 .2M255.6 284.6l-16.7 8.6M255.6 284.6v.7M255.6 282.4v.1M255.6 285.3h.1M255.6 284.5v.1M255.6 285.3l-.2 .1M255.6 285.3l-.1 .1M255.6 282.5h.1M255.6 282.5l.3 .3M255.7 289.2l-.4 1.4M255.7 290.8h.1"/>
<path d="M255.7 293h.1M255.7 293l.3 1M255.7 289.3h.1M255.7 290.9h.1M255.7 293.8h.1M255.7 289.3l-.3 1.4M255.7 293.8l.3 .2M255.7 289.3l.3 .2M255.7 289.2h.1M255.7 292.8l.1 .1M255.7 292.8v.2M255.8 289.2h.1"/>
<path d="M255.8 290.8v.1M255.8 289.2l-.1 .1M255.8 290.9h.1M255.8 293l.3 .9M255.8 289.2l.3 .1M255.8 292.9v.1M255.9 282.8h.1M256 289.5l-.3 1.3M256 289.5h.1M256 294h.1M256.1 289.3l-.1 .2M256.1 289.3l.1 .2"/>
<path d="M256.1 293.9h.1M256.1 290.8l.4 .9zM256.1 293.9l-.1 .1M256.1 282.8h-.1M256.1 282.8l.3 .4zM256.1 289.5l-.3 1.3M256.2 289.5h-.1M256.2 293.9h.1M256.2 281.3l-.6 1.1M256.2 281.3h.1M256.2 281.3l-.6 1.2M256.2 281.3l.3 .3"/>
<path d="M256.3 281.2l-.1 .1M256.3 281.2h.1M256.3 283.2h.1M256.3 283.2l-1.1 .9M256.3 281.2l.3 .3M256.4 283.2l.2 .3M256.4 283.2h.1M256.4 283.2l-1.2 .9M256.5 281.6l-.6 1.2M256.5 281.6l.1 .1M256.5 291.7h.1M256.5 291.7l-1.1 .9"/>
<path d="M256.5 291.7l.3 .2M256.6 281.7l-.6 1.1M256.6 281.5l-.1 .1M256.6 281.5v.1M256.6 281.6v.1M256.6 283.5h.1M256.6 283.5l-1.1 .9M256.7 281a1.66 1.66 0 0 1 1.7 .9 1.66 1.66 0 0 1-.3 1.9M256.7 283.5v.1M256.7 289l-1 .2M256.7 290.7a.52 .52 0 0 1 .4 .5 .52 .52 0 0 1-.5 .5l-.4-.9M256.8 289l-1 .2"/>
<path d="M256.8 289l.3 .2M256.8 289h.1M256.8 283.6l-1.2 .9M256.8 291.9h.1M256.8 290.6a.66 .66 0 0 1 .5 .6 .66 .66 0 0 1-.5 .7M256.8 291.9l-1.1 .9M256.9 290.6l-1.1 .3M256.9 290.6h.1M256.9 282.5a.44 .44 0 0 1 .3 .6 .44 .44 0 0 1-.5 .3l-.5-.6M256.9 290.6a.68 .68 0 0 1 .4 .7 .68 .68 0 0 1-.4 .6M257 290.5l-.1 .1M257 282.5l.2 .9-.5 .1"/>
<path d="M257 290.5l-1.2 .4M257 289.2l.4 .7M257 289.2a1.92 1.92 0 0 1 1.4 2.8l-.3 .2M257 282.5a.58 .58 0 0 1 .3 .7 .58 .58 0 0 1-.6 .4M257 289.2l-.9 .1M257 289.2l.1 .1M257 293.1l-.8 .8M257 282.5l-1 .3M257.1 293.1l-1 .9M257.1 289.3l-.9 .2M257.1 289.3l.3 .7M257.1 282.4l-1 .4"/>
<path d="M257.1 282.4l-.1 .1M257.1 281l-.8 .2M257.1 281l.2 .1M257.1 283.6l-1.5 1.7M257.1 281h.1M257.2 281l-.9 .2M257.2 281l.1 .1M257.2 281l.3 .2M257.3 281.1l.3 .2M257.4 292l-.3 1.1M257.4 289.5l.1 .1a1.53 1.53 0 0 1 .3 2.6l-.4-.1M257.4 292l-.4 1.1"/>
<path d="M257.4 291.9v.1M257.4 290a1.11 1.11 0 0 1 .7 .9 1.11 1.11 0 0 1-.5 1.1l-.7-.1-1.1 1M257.4 289.9h.1a1.25 1.25 0 0 1 .3 2M257.4 289.9l.6 .6 .1 .9M257.4 289.9v.1M257.4 290l-.4 .5M257.5 281.4l-.9 .2M257.5 281.4l.1 .5M257.5 281.2l-.9 .3M257.5 281.2v.2M257.5 281.2l.1 .1M257.6 281.3l.1 .6"/>
<path d="M257.6 281.9l-.5 .5M257.6 281.9h.1M257.6 281.9a.97 .97 0 0 1 0 1.7h-.7M257.7 281.5a1.31 1.31 0 0 1 .8 1.2 1.31 1.31 0 0 1-.8 1.2l-.6-.2M257.7 281.9h-.1M258.1 283.1l-.4-1.2a1.14 1.14 0 0 1 .1 1.7M258.1 283.1h.1M258.7 283.3l55.1 31.9M266.7 284.5a.64 .64 0 0 1 .8 .4 .64 .64 0 0 1-.3 .8l-.5-.5zM292.8 299.5a.64 .64 0 0 1 .8 .4 .64 .64 0 0 1-.4 .8l-.4-.5zM292.8 291.3a.64 .64 0 0 1 .8 .3 .64 .64 0 0 1-.4 .9l-.4-.5zM304.4 284.5a.64 .64 0 0 1 .9 .4 .64 .64 0 0 1-.4 .8l-.5-.5z"/>
<path d="M388.3 282.7l6.6 3.8M389 281.6l6.5 3.8M389.3 281.8a.63 .63 0 0 0-.8 .2 .63 .63 0 0 0 .2 .9M395.4 286.6l.4 .3M395.4 286.6l.1 .9 .5 .3M395.8 286.9l.2 .5M396 287.4l.5 .4M396 287.4v.4M396 287.8h.5M396.1 285.5l-.7 1.1M396.1 285.5l.5 .3M396.1 285.5l.8-.1 .5 .3"/>
<path d="M396.2 286.9h.1M396.2 286.8v.1M396.3 286.4l-.5 .5M396.3 286.4l-.3 1M396.4 286.9h.1M396.4 286.8v.1M396.4 286.9h-.2M396.6 285.8h.5M396.6 285.8l-.3 .6M396.8 287.2v.3M396.8 287.5h.1M396.8 287.4v.1"/>
<path d="M396.8 287.2h.1M396.8 287.4h.1M397 286.5h.1M397 285.1a1.71 1.71 0 0 0-1.9 .7 1.71 1.71 0 0 0 0 1.9l.3 .2M397.1 285.8l-.8 .6M397.1 285.8l.4 .4M397.2 286.1h.1M397.2 286.1l-.2 .4M397.2 287.3l-.7 .5M397.3 285.7a.97 .97 0 0 0-1.1-.6 .97 .97 0 0 0-.8 .9 1.01 1.01 0 0 0-.4 1.2 1.01 1.01 0 0 0 1 .7M397.4 285.7l.1 .5M397.4 285.7l-.3 .1"/>
<path d="M397.5 286.2l-.3 1.1M253.2 350.2v14.5l5.4 3.1M253.2 350.2l5.4 3.1M258.6 353.3v14.5M264.4 357.4l6.5 3.7M265 356.3l6.6 3.7M265.4 356.4a.63 .63 0 0 0-.9 .3 .63 .63 0 0 0 .2 .8M272.8 359.6a1.81 1.81 0 0 0-1.6 2.8l.3 .1M272.8 359.6l.3 .2M270.5 360.9l-11.9 6.9M271.5 361l.5 .3M271.5 361l-.1 1.1 .5 .2"/>
<path d="M271.9 362.3l.5 .2M272 361.3v.5M272 361.8l.4 .7M272 361.8l-.1 .5M272.2 362.1h.1M272.3 360l-.8 1M272.3 360l.5 .4M272.3 360l1.3 .5M272.5 360.9l-.5 .4M272.5 360.9l-.5 .9M272.5 361.8l-.2 .3M272.5 361.8h.1"/>
<path d="M272.8 361.1h.1M272.8 361.1l.1-.4v.4M272.8 360.4l.5 .1M272.8 361v.1M272.8 360.4l-.3 .5M272.8 361l.1 .1M273.1 361.6h.2M273.1 361.5h.1M273.1 361.6h.1M273.2 362.1l-.8 .4M273.3 360.5l-.8 .4M273.3 360.5l.3 .6"/>
<path d="M273.3 360.5h.3M273.3 361.6h.1M273.4 360.4a.84 .84 0 0 0-.8-.7 .84 .84 0 0 0-.9 .6 1.23 1.23 0 0 0-.6 1.2 1.23 1.23 0 0 0 .9 1.1l.2-.2M273.6 360.5v.6M273.6 361.1l-.4 1M342.6 367h1.6M342.6 365.4h1.6M343.4 364.6v1.5M352.7 371.2h1.6M352.7 369.6h1.6M353.5 368.8v1.6M364.9 379.7h1.6"/>
<path d="M364.9 378.1h1.6M365.2 375.4h1.6M365.2 373.8h1.6M365.7 377.3v1.5M366 373v1.6M373.7 371.2h1.6M373.7 369.6h1.6M374.5 368.8v1.6"/>
<circle cx="190.2" cy="91.8" r="6"/>
<circle cx="245.9" cy="91.8" r="6"/>
<circle cx="403.1" cy="197.3" r="4.5"/>
<circle cx="354.5" cy="226.4" r=".37"/>
<circle cx="293.3" cy="261.7" r=".37"/>
<circle cx="234.9" cy="295.3" r="4.5"/>
</g>
<path d="M336.9 237.2v-26.2" fill="none" stroke="#000" stroke-width=".4" stroke-dasharray="6.3 1.3 1.3 1.3 1.3 1.3" stroke-dashoffset="2.8"/>
<path d="M275.5 272.3v-25.9" fill="none" stroke="#000" stroke-width=".4" stroke-dasharray="6.3 1.3 1.3 1.3 1.3 1.3" stroke-dashoffset="2.9"/>
<path d="M348 230.1l6.4-3.7M286.9 265.4l6.4-3.7" fill="none" stroke="#000" stroke-width=".4" stroke-dasharray="6.3 1.3 1.3 1.3 1.3 1.3" stroke-dashoffset="5.8"/>
<path d="M336.3 236.9l4-2.3M318.1 255.7l-.6 .3M318.1 247.4l-.6 .3M275.2 272.1l4-2.3M257 291l-.6 .3M257 282.7l-.6 .3" fill="none" stroke="#000" stroke-width=".4" stroke-dasharray="6.3 1.3 1.3 1.3 1.3 1.3"/>
<path d="M328.1 249.9l-8.6 5M328.1 241.6l-8.6 5M267 276.9l-8.6 4.9M267 285.2l-8.6 4.9" fill="none" stroke="#000" stroke-width=".4" stroke-dasharray="6.3 1.3 1.3 1.3 1.3 1.3" stroke-dashoffset="4.6"/>
<path d="M327 250.5l-7.5 4.4M327 242.2l-7.5 4.4M266 277.5l-7.6 4.3M266 285.8l-7.6 4.3" fill="none" stroke="#000" stroke-width=".4" stroke-dasharray="6.3 1.3 1.3 1.3 1.3 1.3" stroke-dashoffset="5.2"/>
<path d="M374.9 213.9l2.6-2.1 .5 .9zM252.4 285.6l3.2-1-2.8 1.9z" fill="#000"/>
<text font-size="12.7" x="460.9" y="405.2">C</text>
<g font-size="9.9">
<text x="478.5" y="371.2">End Cone</text>
<text x="471.4" y="381.1">Ramp (Right)</text>
</g>
<text font-size="8.5" x="484.9" y="404">TE-23002</text>
<g font-size="8.1">
<text x="67.6" y="9.3">4</text>
<text x="207.3" y="9.3">3</text>
<text x="347" y="9.3">2</text>
<text x="486.7" y="9.3">1</text>
<text x="3.3" y="60.1">D</text>
<text x="549.4" y="60.1">D</text>
<text x="3" y="168">C</text>
<text x="549.1" y="168">C</text>
<text x="4" y="276">B</text>
<text x="550.1" y="276">B</text>
<text x="3.3" y="383.9">A</text>
<text x="549.4" y="383.9">A</text>
<text x="67.6" y="428.4">4</text>
<text x="207.3" y="428.4">3</text>
<text x="347" y="428.4">2</text>
<text x="486.7" y="428.4">1</text>
</g>
<g font-size="5.6">
<text x="19.3" y="93.7">Step 6: Install Poles into assembly using 1/4-20 x 5&quot; Long Bolts</text>
<text x="187" y="93.8">17</text>
<text x="198.5" y="93.7">and Wing nuts</text>
<text x="242.8" y="93.8">18 .</text>
<text x="19.3" y="104">Washers are optional. Note that the tall pole is the one closer to the vertical assemblies.</text>
<text x="19.3" y="117.3">This assembly is designed to be either a left or right end cone ramp, depending on what</text>
<text x="19.3" y="123.9">side both poles are bolted to. It will be relatively simple to adjust this later if you want to</text>
<text x="19.3" y="130.6">change which end you have built.</text>
<text x="460.9" y="415.2">SCALE: 1:5</text>
<text x="507" y="415.2">SHEET 7 OF 10</text>
</g>
<g font-size="4.2">
<text x="400.8" y="198.9">17</text>
<text x="232.6" y="296.8">18</text>
<text x="318.8" y="347.7">UNLESS OTHERWISE SPECIFIED:</text>
<text x="384.1" y="345.5">TEAM</text>
<text x="409.9" y="345.7">NAME</text>
<text x="441.6" y="345.7">DATE</text>
<text x="382.3" y="353.3">DRAWN</text>
<text x="413.2" y="353.3">JO</text>
<text x="434" y="353.3">12/16/2022</text>
<text x="316.5" y="358.5">DIMENSIONS ARE IN INCHES</text>
<text x="316.5" y="362.7">TOLERANCES:</text>
<text x="384.6" y="361.9">PROPRIETARY AND CONFIDENTIAL</text>
<text x="457.6" y="362.3">TITLE:</text>
<text x="316.5" y="371.2">ANGULAR: MACH</text>
<text x="316.5" y="366.9">FRACTIONAL</text>
<text x="344.8" y="366.9">1/16</text>
<text x="354.9" y="371.2">1° BEND</text>
<text x="375.9" y="371.2">1°</text>
<text x="384.4" y="370.2">THE INFORMATION CONTAINED IN</text>
<text x="316.5" y="375.4">TWO PLACE DECIMAL</text>
<text x="367.4" y="375.4">.13</text>
<text x="384.4" y="374.4">THIS DRAWING IS THE SOLE</text>
<text x="316.5" y="379.6">THREE PLACE DECIMAL</text>
<text x="367.1" y="379.6">.125</text>
<text x="384.4" y="378.6">PROPERTY OF FIRST®. ANY</text>
<text x="384.4" y="382.9">REPRODUCTION IN PART OR AS A</text>
<text x="316.5" y="388.4">MATERIAL/FINISH:</text>
<text x="384.4" y="387.1">WHOLE WITHOUT THE WRITTEN</text>
<text x="384.4" y="391.3">PERMISSION OF FIRST® IS</text>
<text x="384.4" y="395.6">PROHIBITED.</text>
<text x="462.2" y="391.3">SIZE</text>
<text x="475.1" y="391.3">DWG. NO.</text>
<text x="534.1" y="391.8">REV</text>
<text x="383.8" y="405.1">COMMENTS:</text>
<text x="388.8" y="410.9">REMOVE ALL BURRS AND SHARP</text>
<text x="322.3" y="417.6">DO NOT SCALE DRAWING</text>
<text x="413.2" y="415.2">EDGES.</text>
</g>
</svg>
